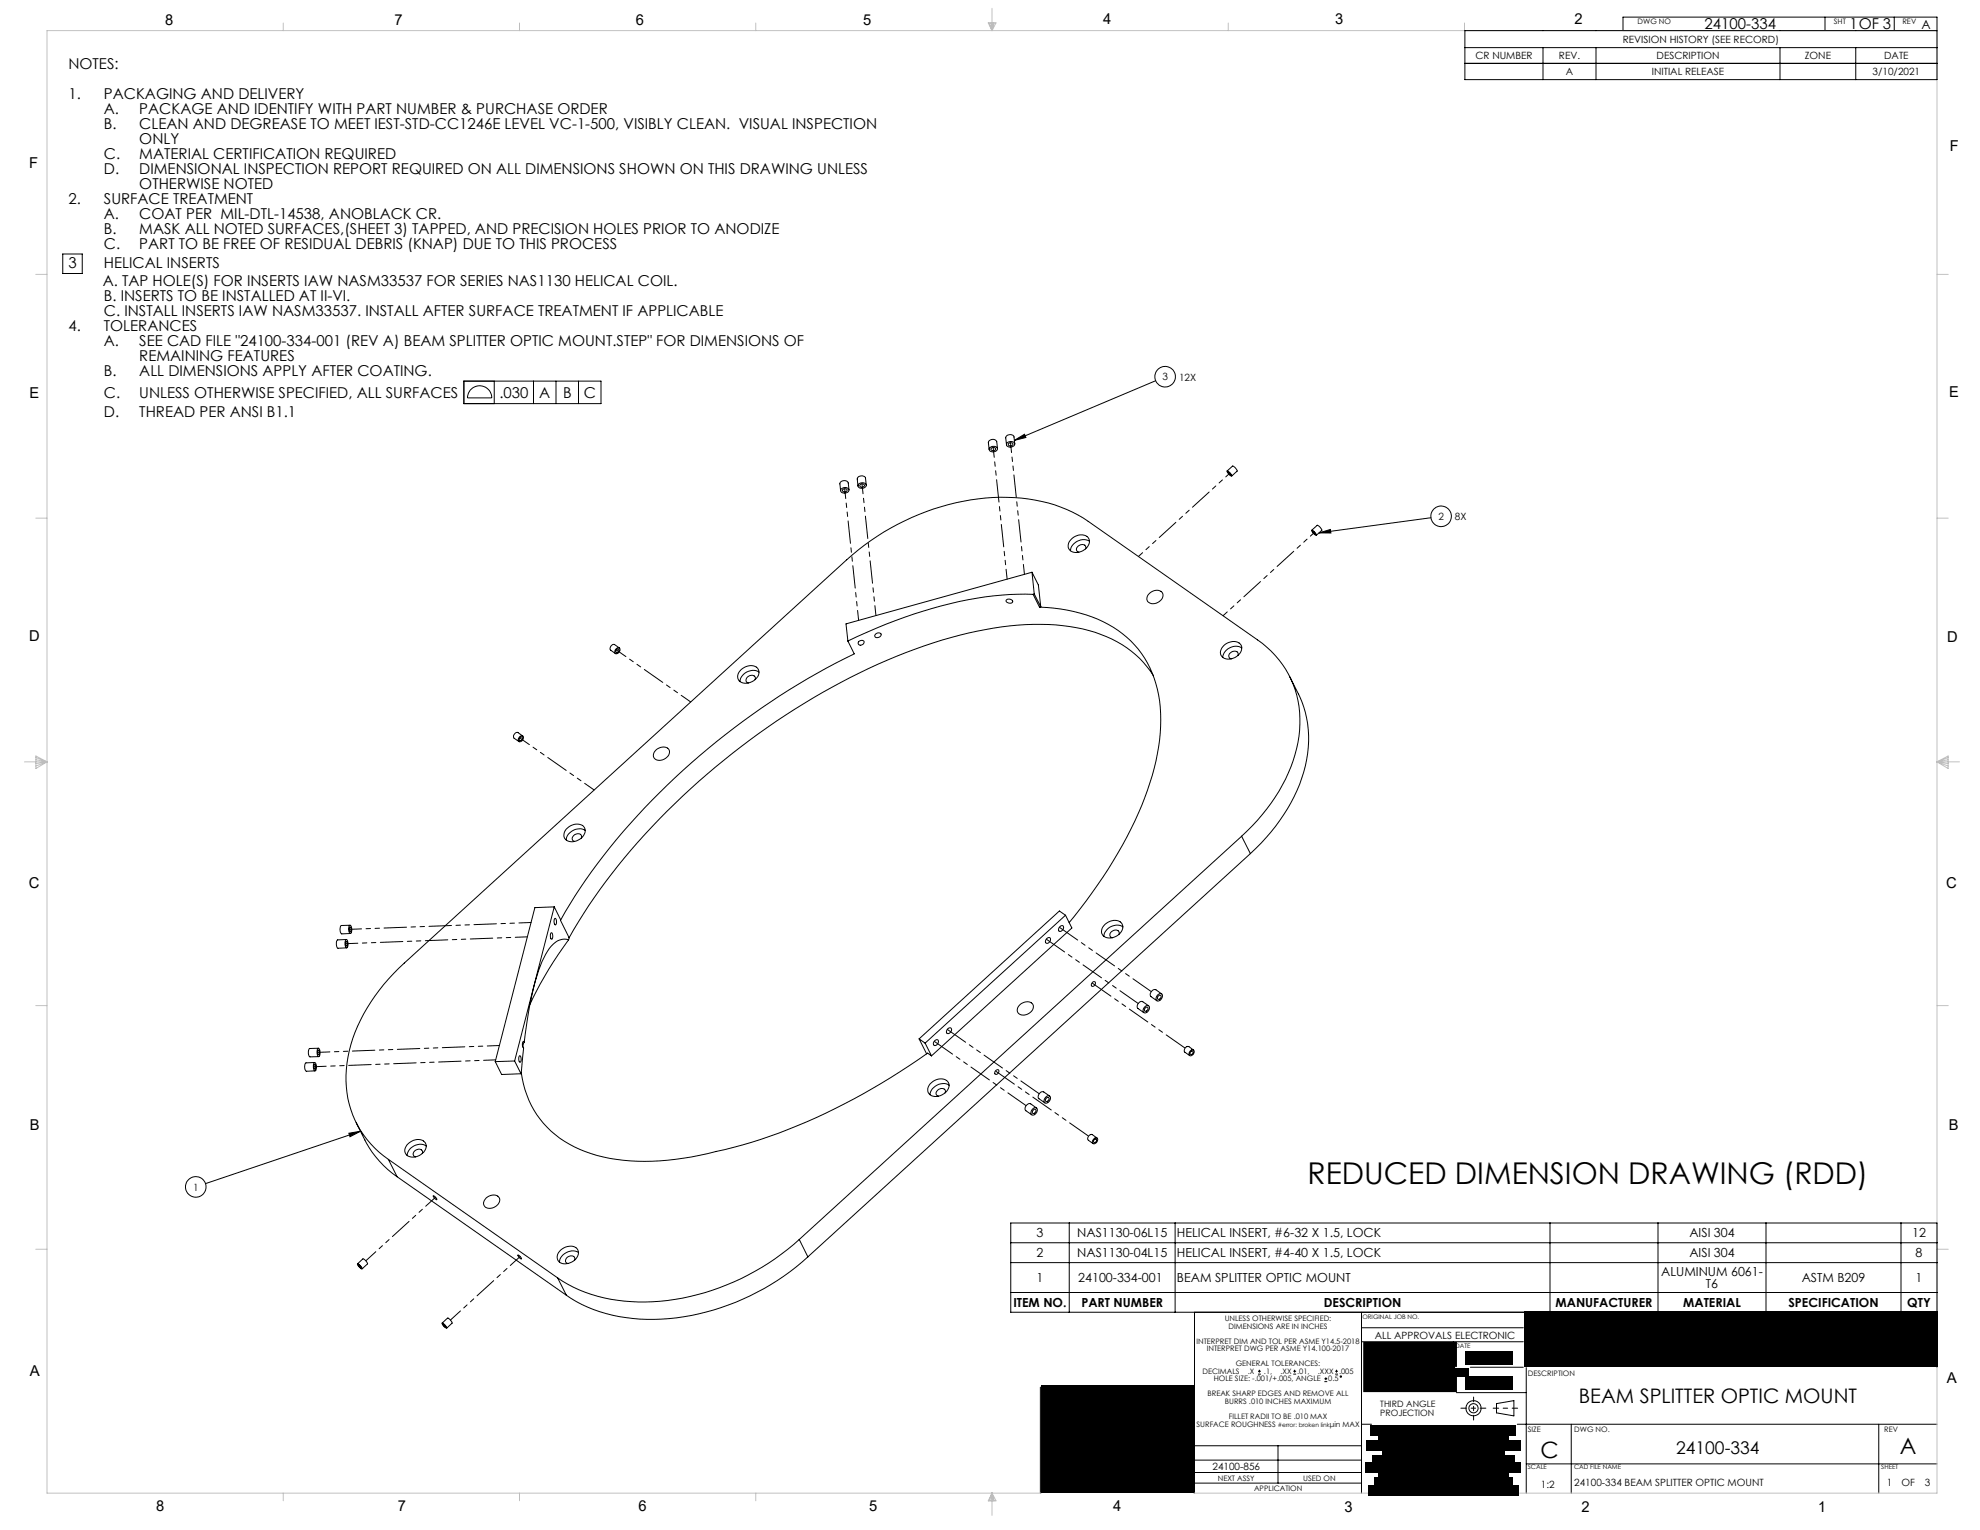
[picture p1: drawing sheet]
<svg xmlns="http://www.w3.org/2000/svg" width="559mm" height="432mm" viewBox="0 0 559 432" stroke-linecap="round" stroke-linejoin="round" font-family="sans-serif">
<g fill="none" stroke="#000" stroke-width=".28">
<path d="M413.4 17.9h133.3M413.4 13.4h133.3M435.5 13.4v9.1M450.4 13.4v9.1M458 8.6v-3.8h88.7v17.7h-133.3v-13.9h133.3M502.4 13.4v9.1M515.1 4.8v3.8M523.7 13.4v9.1M534.6 4.8v3.8M17.7 71.7h5.5v5.5h-5.5zM130.9 107.6h38.7v6.3h-38.7zM130.9 107.6h8.6v6.3h-8.6z"/>
<path d="M132.7 110.1a3.4 3.4 0 0 1 3.8-1 3.4 3.4 0 0 1 2.3 3.2h-6.9l.3-1.3zM150.6 107.6v6.3M156.9 107.6v6.3M163.3 107.6v6.3M326.1 107.5l-39.8 16.8M237.5 137.9a1.28 1.28 0 0 1 2.1 .5 1.29 1.29 0 0 1-1.2 .8 1.29 1.29 0 0 1-1.2-.8zM237.8 138.3a.67 .67 0 0 1 .7-.4 .67 .67 0 0 1 .5 .6 .67 .67 0 0 1-.7 .4 .67 .67 0 0 1-.5-.6zM239.6 138.3l-.2-2a1.29 1.29 0 0 0-1.3-.7 1.29 1.29 0 0 0-1.1 1l.2 1.9M242.4 136.6a1.29 1.29 0 0 1 2.1 .4 1.26 1.26 0 0 1-1.2 .8 1.26 1.26 0 0 1-1.2-.8zM242.8 136.7a.57 .57 0 0 1 .8-.2 .57 .57 0 0 1 .2 .8l-.9 .1-.3-.3zM244.5 136.9l-.2-2a1.27 1.27 0 0 0-1.3-.6 1.27 1.27 0 0 0-1.1 .9l.2 2M279.4 126.3a1.29 1.29 0 0 1 2.1 .5 1.29 1.29 0 0 1-1.2 .7 1.29 1.29 0 0 1-1.1-.7z"/>
<path d="M279.8 126.5a.58 .58 0 0 1 .8-.2 .58 .58 0 0 1 .2 .7l-.9 .1-.3-.3zM281.5 126.6l-.2-1.9a1.29 1.29 0 0 0-1.3-.7 1.29 1.29 0 0 0-1.1 .9l.3 2M284.3 125a1.29 1.29 0 0 1 2.1 .4 1.24 1.24 0 0 1-1.2 .8 1.24 1.24 0 0 1-1.1-.8zM284.6 125.3a.67 .67 0 0 1 .7-.4 .67 .67 0 0 1 .6 .6 .67 .67 0 0 1-.8 .4 .67 .67 0 0 1-.5-.6zM286.3 124.3l2.8-1.7 .4 .9zM286.4 125.3l-.2-2a1.26 1.26 0 0 0-1.3-.6 1.26 1.26 0 0 0-1.1 .9l.3 1.9M346.3 132.9l1.6-1.4 .8 .5 .4 1-1.5 1.3M346.3 132.9l.4 .2a1.34 1.34 0 0 1 .9 1.3l-.8-.6zM346.6 133.2l.5 .3 .2 .6-.4-.3zM302.5 152a3.2 3.2 0 0 1 4.8 0 3.1 3.1 0 0 1-2.8 3.8 2.15 2.15 0 0 1-2.8-.9 2.15 2.15 0 0 1 .8-2.9zM306.4 154.9a.96 .96 0 0 0-.3-1.1 .96 .96 0 0 0-1.2 0 1.1 1.1 0 0 0-1 .8 1.1 1.1 0 0 0 .5 1.2l.1 .1M307.5 152.8a3.7 3.7 0 0 0-5.4 2.6"/>
<path d="M370.2 149.7l.4 .1a1.5 1.5 0 0 1 .8 1.3l-.7-.5zM370.2 149.6l1.6-1.4 .7 .5 .6 .9-1.6 1.5M370.5 150h.1a.61 .61 0 0 1 .5 .8zM372.3 150.4l3.2-1 .1 1zM403.8 146.1l-31.5 4.3M247.2 178.9a.73 .73 0 0 1 1-.3 .73 .73 0 0 1 .3 1 .86 .86 0 0 1-.9 .4 .86 .86 0 0 1-.7-.7zM284.1 169.3a1.02 1.02 0 0 1 1.6 .7 1.1 1.1 0 0 1-1.7-.6zM291.3 161.5l1.8 3.6 .6 6.1M291.3 161.5l-52.5 14.6 .5 4.8M291.3 161.5l.6 6.1M291.6 167.7a100.8 100.8 0 0 0-38.9 7.5l-5.3 2.1-8.1 3.6M291.6 167.7l1.8 3.6"/>
<path d="M291.9 167.6l-.3 .1M291.9 167.6l1.8 3.6M293.4 171.3a39.2 39.2 0 0 1 24.6 8.5 29.8 29.8 0 0 1 9.6 23.3 69.5 69.5 0 0 1-8.4 30.9 140.6 140.6 0 0 1-17.5 26.4M293.7 171.2l-.3 .1M324.1 167.7a2.55 2.55 0 0 1 4-.3 2.54 2.54 0 0 1-1.4 2.7 2.54 2.54 0 0 1-2.9-.6l-.1-.7zM173.8 183.2a.69 .69 0 0 1 1.1-.3 .69 .69 0 0 1-.2 1.2 .64 .64 0 0 1-.9 .4 .64 .64 0 0 1-.2-1zM174.8 182.9l-1.3-1a1.06 1.06 0 0 0-1.1 .5 1.06 1.06 0 0 0 0 1.1l1.3 .9M209.2 188.9a3.2 3.2 0 0 1 4.8 0 3 3 0 0 1-2.8 3.9 2.13 2.13 0 0 1-2.3-.4 2.13 2.13 0 0 1-.6-2.2zM213.1 191.8a1.05 1.05 0 0 0-.5-1.2 1.05 1.05 0 0 0-1.3 .3 .99 .99 0 0 0-.8 .9 .99 .99 0 0 0 .7 1M214.2 189.7a3.7 3.7 0 0 0-5.4 2.7M239.3 180.9l1.8 3.6a204.6 204.6 0 0 0-74.2 61.6l-4.7 6.8-4 6.9M242.3 181.1a.81 .81 0 0 1 .9-.5 .81 .81 0 0 1 .6 .8 .79 .79 0 0 1-.9 .7 .79 .79 0 0 1-.6-1z"/>
<path d="M325.4 190.6a29.8 29.8 0 0 0-18.1-12.7 68.1 68.1 0 0 0-31.6 .3 162 162 0 0 0-53.9 23.6 199.6 199.6 0 0 0-55.7 53.8l-5.5 9.1M345.4 182.1a3.1 3.1 0 0 1 5 .3 3.5 3.5 0 0 1-1.9 3.2 3.5 3.5 0 0 1-3.6-.3 2.23 2.23 0 0 1 .5-3.2zM349.4 185a.97 .97 0 0 0-.4-1.2 .97 .97 0 0 0-1.2 .1 1.1 1.1 0 0 0-.9 .8 1.1 1.1 0 0 0 .5 1.2h.1M350.4 182.8a3.7 3.7 0 0 0-5.3 2.8M364 191a44.6 44.6 0 0 1 4.4 10.1 35.6 35.6 0 0 1-5 27.1 57.1 57.1 0 0 1-10.5 12.7M146.7 207.9a.6 .6 0 0 1 .9-.1 .6 .6 0 0 1 0 .9 .67 .67 0 0 1-.7 .7 .67 .67 0 0 1-.6-.8zM147.5 207.7l-1.3-.9a1.08 1.08 0 0 0-1 .4 1.08 1.08 0 0 0-.1 1.2l1.3 .9M185.2 211.6a2.42 2.42 0 0 1 3.6 .1 2.61 2.61 0 0 1-1.3 2.5 2.61 2.61 0 0 1-2.8-.2l-.3-.6 .1-.7zM159.8 234a3.6 3.6 0 0 1 4.9-.7 2.59 2.59 0 0 1-1.5 3.8 2.68 2.68 0 0 1-4-1l.1-1.2zM164 236.5a.95 .95 0 0 0-.2-1.1 .95 .95 0 0 0-1.2 0 1.1 1.1 0 0 0-1 .8 1.1 1.1 0 0 0 .5 1.3h.1M165.2 234.4a3.6 3.6 0 0 0-5.4 2.7M350.4 236a48.4 48.4 0 0 0 16.2-28.2 27.7 27.7 0 0 0-11.7-27.2l-47.8-33.5a44.2 44.2 0 0 0-28.9-6.6 68.5 68.5 0 0 0-39.2 17.5l-124.9 113.8a49.2 49.2 0 0 0-15.9 26.5 27.7 27.7 0 0 0 11.4 28.9"/>
<path d="M350.4 236l-124.8 113.8M350.4 236l2.5 4.9M156.4 255.9l1.8 3.9M156.4 255.9l-5.4 .3-11.2 43.4M156.4 255.9l-11.2 43.5M156.5 259.3l.1-.1a1.35 1.35 0 0 1 .1 1.9 1.62 1.62 0 0 1-.2-1.8zM158.2 259.8l2.4 4.9M300.7 258.3l1.8 3.6-39.6 36.1M300.7 258.3l-39.6 36.1M300.7 258.3l-1.7-1.2-39.6 36.1M352.9 240.9l-124.9 113.8M97.6 265.2a1.04 1.04 0 0 1 .6 1.5l-.2 .7a1.02 1.02 0 0 1-.6-1.5z"/>
<path d="M97.6 265.8l.1-.1a.89 .89 0 0 1 .1 1.3zM97.8 265.1l-2.5 .2a1.86 1.86 0 0 0 .1 2.3l2.4-.1M98.6 261.2l.2-.1a1.62 1.62 0 0 1 0 2.4 2.26 2.26 0 0 1-.2-2.3zM98.7 261.6a.89 .89 0 0 1 .1 1.4l-.2-.5zM98.8 261.1l-2.5 .1a1.81 1.81 0 0 0 .1 2.4l2.5-.1M155.5 263.3l.1-.1a1.31 1.31 0 0 1 .1 1.9 1.54 1.54 0 0 1-.2-1.8zM160.5 265.2a4.9 4.9 0 0 0-5.5 2.5 37.7 37.7 0 0 0-5.1 14l-1.9 12.4M160.5 265.2a103.8 103.8 0 0 0-10.9 18.3M160.6 264.7l-.1 .5M295.5 264.8a.61 .61 0 0 1 .9 0 .61 .61 0 0 1-.1 .9l-.2 .2a.59 .59 0 0 1-.9 .3 .59 .59 0 0 1 0-.9zM299.2 261.4a.59 .59 0 0 1 .9 0 .59 .59 0 0 1-.1 .9l-.2 .3a.59 .59 0 0 1-.9 .2 .59 .59 0 0 1-.1-.9zM308.3 277.3a.51 .51 0 0 1 .7-.2 .51 .51 0 0 1 .1 .8l-.2 .2a.5 .5 0 0 1-.8 .2 .5 .5 0 0 1 0-.8z"/>
<path d="M311.9 260.8a3.2 3.2 0 0 1 4.8 0 3.1 3.1 0 0 1-2.8 3.9 2.13 2.13 0 0 1-2.3-.4 2.13 2.13 0 0 1-.6-2.2zM315.8 263.7a.96 .96 0 0 0-.3-1.1 .96 .96 0 0 0-1.2 0 1.08 1.08 0 0 0-1.1 .9 1.08 1.08 0 0 0 .7 1.2M316.9 261.6a3.7 3.7 0 0 0-5.4 2.7M88.7 300l.1-.1a1.62 1.62 0 0 1 0 2.3 2.16 2.16 0 0 1-.1-2.2zM88.8 299.9l-2.4 .1a1.81 1.81 0 0 0 .1 2.3l2.4-.1M89.7 295.9l.1-.1a1.77 1.77 0 0 1 .2 2.4 2.03 2.03 0 0 1-.3-2.3zM89.8 296.4a.84 .84 0 0 1 .1 1.3l-.3-.8zM89.9 295.8l-2.5 .1a1.86 1.86 0 0 0 .1 2.4l2.5-.1M139.8 299.6l1.8 3.6 5.4-.2M145.2 299.4l-5.4 .2M145.2 299.4l1.8 3.6M146.5 298.1l.1-.1a1.35 1.35 0 0 1 .2 1.8 1.62 1.62 0 0 1-.3-1.7z"/>
<path d="M148 294.1l-.2-.2a1.23 1.23 0 0 0 0 1.9l-.7 7M148 294.1l-.4 1.4M259.4 293.2l2.1 4.2M259.4 293.2l1.7 1.2M261.1 294.4l1.8 3.6M262.9 298l-1.1-.8a170.8 170.8 0 0 1-57.3 27.2 81.8 81.8 0 0 1-28.6 3 33.7 33.7 0 0 1-22.5-10.4 27 27 0 0 1-6.3-14.2M263.7 293.8a.64 .64 0 0 1 1-.3 .64 .64 0 0 1 0 1 .69 .69 0 0 1-1.1 .5 .69 .69 0 0 1 .1-1.2zM267.4 290.5a.64 .64 0 0 1 1-.4 .64 .64 0 0 1 0 1.1l-.2 .2a.59 .59 0 0 1-.9 .2 .59 .59 0 0 1-.1-.9zM287.9 283.5a2.42 2.42 0 0 1 3.6 .1 2.61 2.61 0 0 1-1.3 2.5 2.61 2.61 0 0 1-2.8-.2l-.3-.6 .1-.7zM323.1 284.1a.74 .74 0 0 1 1.1-.2 .74 .74 0 0 1 .1 1.1 .87 .87 0 0 1-.8 .8 .87 .87 0 0 1-.9-.5zM323.2 284.5l.4-.3a.62 .62 0 0 1 .4 .8 .62 .62 0 0 1-.8 .4l-.2-.5zM324.2 283.8l-1.7-1.1a1.28 1.28 0 0 0-1.3 .5 1.28 1.28 0 0 0 0 1.4l1.6 1.2"/>
<path d="M326.8 280.7a.74 .74 0 0 1 1.1-.2 .74 .74 0 0 1 0 1.1 .87 .87 0 0 1-.7 .9 .87 .87 0 0 1-1-.6zM326.9 281.1l.4-.3a.58 .58 0 0 1 .2 .9 .58 .58 0 0 1-.9 .1zM327.8 280.5l-1.6-1.2a1.31 1.31 0 0 0-1.3 .6 1.31 1.31 0 0 0-.1 1.4l1.7 1.1M335.9 296.7a.64 .64 0 0 1 1-.4 .64 .64 0 0 1 0 1.1l-.2 .2a.64 .64 0 0 1-.9 .3 .64 .64 0 0 1-.1-1zM336 296.9l.3-.2a.48 .48 0 0 1 .5 .4 .48 .48 0 0 1-.5 .5l-.4-.1zM336.8 296.3l-1.3-.9a1.07 1.07 0 0 0-1.1 .4 1.07 1.07 0 0 0 0 1.2l1.3 .9M88.8 300.4a.89 .89 0 0 1 .1 1.3l-.3-.5zM98.5 319.8l3.2-.5-2.9 1.5zM100.5 316.8a44.3 44.3 0 0 0 5.5 9.7l3.4 3.6 2.7 2M101.7 319.3l-43.7 14.7M147.1 302.8l-.1 .2M262.5 305.9a3.4 3.4 0 0 1 5.2-.4 3.1 3.1 0 0 1-2.8 3.9 2.12 2.12 0 0 1-2.7-.7 2.12 2.12 0 0 1 .3-2.8z"/>
<path d="M266.7 308.4a1.06 1.06 0 0 0-.5-1.2 1.06 1.06 0 0 0-1.3 .2 .99 .99 0 0 0-.7 1 .99 .99 0 0 0 .7 1M267.9 306.3a3.7 3.7 0 0 0-5.4 2.7M281 302.2a.51 .51 0 0 1 .8-.3 .51 .51 0 0 1 0 .8 .59 .59 0 0 1-.9 .5 .59 .59 0 0 1 .1-1zM291.5 312.9a.74 .74 0 0 1 1.1-.2 .74 .74 0 0 1 0 1.1 .87 .87 0 0 1-.7 .9 .87 .87 0 0 1-1-.6zM291.6 313.3l.4-.2a.58 .58 0 0 1 .2 .8 .58 .58 0 0 1-.9 .1zM292.5 312.7l-1.6-1.2a1.3 1.3 0 0 0-1.3 .6 1.3 1.3 0 0 0-.1 1.4l1.7 1.1M295.2 309.6a.74 .74 0 0 1 1.1-.2 .74 .74 0 0 1 0 1.1 .87 .87 0 0 1-.7 .8 .87 .87 0 0 1-1-.6zM295.3 310l.4-.3a.62 .62 0 0 1 .3 .8 .62 .62 0 0 1-.8 .4l-.2-.5zM296.2 309.3l-1.6-1.1a1.28 1.28 0 0 0-1.3 .5 1.28 1.28 0 0 0-.1 1.4l1.7 1.2M109.6 327.2l47.8 33.4M109.6 327.2l2.5 4.9M112.1 332.1l47.7 33.4"/>
<path d="M115.3 322.7a3.2 3.2 0 0 1 4.8-.1 3.3 3.3 0 0 1-3.8 4 1.98 1.98 0 0 1-2-1.3 1.98 1.98 0 0 1 .6-2.2zM119.2 325.5a1.05 1.05 0 0 0-.6-1.2 1.05 1.05 0 0 0-1.3 .3 .99 .99 0 0 0-.7 .9 .99 .99 0 0 0 .7 1M120.3 323.4a3.7 3.7 0 0 0-5.4 2.7M122.3 337.5h.1a1.11 1.11 0 0 1 .8 1.1l-.5-.3zM137.2 338.1a2.32 2.32 0 0 1 3.8 .3 2.7 2.7 0 0 1-4.2 2.1l-.3-1zM308.9 321.3a.6 .6 0 0 1 .8 0 .6 .6 0 0 1-.1 .9l-.1 .2a.63 .63 0 0 1-1 .3 .63 .63 0 0 1 0-1zM308.9 321.6l.2-.1a.48 .48 0 0 1 .4 .5 .48 .48 0 0 1-.5 .4h-.3l-.1-.3zM309.6 321.2l-1.3-1a1.06 1.06 0 0 0-1.1 .5 1.06 1.06 0 0 0 0 1.1l1.3 1M100.9 356.7l1.5-1.4 .9 .5 .5 .8-1.6 1.5M100.9 356.7l.4 .1a1.25 1.25 0 0 1 .8 1.3l-.7-.6zM101.1 357h.2a.52 .52 0 0 1 .5 .8zM146.2 354.2h.1a1.11 1.11 0 0 1 .8 1.1l-.5-.3z"/>
<path d="M158.3 352.8a3.3 3.3 0 0 1 4.8-.1 3.2 3.2 0 0 1-3.3 4 2.1 2.1 0 0 1-2.5-1.3 2.1 2.1 0 0 1 1-2.6zM162.2 355.7a1.06 1.06 0 0 0-.5-1.3 1.06 1.06 0 0 0-1.4 .3 .99 .99 0 0 0-.7 .9 .99 .99 0 0 0 .7 1M163.3 353.5a3.7 3.7 0 0 0-5.4 2.7M225.6 349.8a66.9 66.9 0 0 1-47.4 17.5 39.9 39.9 0 0 1-20.8-6.7M225.6 349.8l2.4 4.9M228 354.7a67.1 67.1 0 0 1-47.4 17.6 40.1 40.1 0 0 1-20.8-6.8M285.3 345.2h261.4v25.1h-261.4zM285.3 350.7h261.4M285.3 356.3h261.4M301.8 345.2v25.1M331.6 345.2v25.1M437.4 345.2v25.1"/>
<path d="M467.9 345.2v25.1M498.4 345.2v25.1M536.5 345.2v25.1M124.8 373.4l.4 .2a1.19 1.19 0 0 1 .8 1.2l-.8-.5zM124.8 373.4l1.5-1.4 .8 .6 .5 .8-1.5 1.4M125 373.7h.2a.51 .51 0 0 1 .5 .3 .51 .51 0 0 1 0 .5zM157.4 360.6l2.4 4.9M285.3 364.8h261.4M337.1 370.3v51.1M384.2 374.7h45.7M384.2 370.3v51.1M384.2 378.7h45.7"/>
<path d="M410.2 378.7v.2M293.6 391.5v29.9M336.8 391.5h.3M355 387.8h.8M355 387h.8M355.4 386.6v.8M365 387.8h.8M365 387h.8M365.4 386.6v.8M373.8 389.9h.8M373.8 389.1h.8M374.2 388.7v.8"/>
<path d="M376.8 387.8h.8M376.8 387h.8M377.2 386.6v.8M411 393h19.7M415 385.9h14.9M422.3 396.1l4.9-.8v4.3l-4.9-.9zM430.7 386v35.4M546.6 385.9h.1M336.8 415.6h47.4M337.1 418.6h47.1M337.1 408h47.1M337.1 412.1h47.1"/>
<path d="M360.7 408v10.6M384.2 402h2.9M428.2 402h118.5M430.7 413.1h116M443.4 402v19.4M530.2 402v19.4"/>
<circle cx="328.8" cy="106.3" r="2.91"/>
<circle cx="406.7" cy="145.7" r="2.91"/>
<circle cx="174.2" cy="183.7" r=".48"/>
<circle cx="147" cy="208.5" r=".49"/>
<circle cx="55.3" cy="335" r="2.89"/>
<circle cx="378.4" cy="388.5" r=".21"/>
<circle cx="415.9" cy="397.4" r="1.29"/>
<circle cx="415.9" cy="397.4" r="2.14"/>
</g>
<path d="M419.3 397.4h-7" fill="none" stroke="#000" stroke-width=".28" stroke-dasharray="15.2 1.3 1.3 1.3" stroke-dashoffset="13.6"/>
<path d="M415.9 394.3v6.5" fill="none" stroke="#000" stroke-width=".28" stroke-dasharray="15.2 1.3 1.3 1.3" stroke-dashoffset="13.9"/>
<path d="M428.3 397.4h-6.9" fill="none" stroke="#000" stroke-width=".28" stroke-dasharray="15.2 1.3 1.3 1.3" stroke-dashoffset="13.7"/>
<g fill="none" stroke="#c0c0c0" stroke-width=".28">
<path d="M79.9 6.5v2.1M146.6 6.5v2.1M213.3 6.5v2.1M278.9 6.5h2.2l-1.1 2.1zM279.1 6.5l.9 2.1M279.6 6.5l.4 2.1M280 2.4v6.2M280.3 6.5l-.3 2.1M280.6 6.5l-.6 2.1M346.6 6.5v2.1M413.3 6.5v2.1M10.1 77.4h3.2"/>
<path d="M546.7 77.4h3.1M10.1 146.2h3.2M546.7 146.2h3.1M6.9 215h6.4M10.1 213.4l3.2 1.6-3.2 1.9zM10.1 213.8l3.2 1.2M10.1 214.4l3.2 .6M13.3 215l-3.2 1.2M13.3 215l-3.2 .5M546.7 215h6.3M546.7 215l3.1 .5M546.7 215l3.1 1.2"/>
<path d="M546.7 215l3.1-1.6v3.5zM549.8 214.4l-3.1 .6M549.8 213.8l-3.1 1.2M10.1 283.8h3.2M546.7 283.8h3.1M10.1 352.6h3.2M546.7 352.6h3.1M79.9 421.4v2.1M146.6 421.4v2.1M213.3 421.4v2.1M280 421.4v6.3M280 421.4l1.1 2.2h-2.2z"/>
<path d="M280 421.4l.6 2.2M280 421.4l-.9 2.2M280 421.4l-.4 2.2M280 421.4l.3 2.2M293.8 421.4h-280.5v-412.8h533.4v412.8h-117.8M336.8 421.4h49.6"/>
</g>
<g fill="#000">
<path d="M384.7 378.7h26.5v7.1h-.5v2.4h.5v4.7h-26.5zM410.3 386.1h4.3v2.4h-4.3zM413.5 388.5h13.4v3.9h-13.4zM413.5 381.3h13.4v3.9h-13.4zM430.1 370.2h116.7v15.6h-116.7zM385.3 412.7h44v2.9h-44zM385.5 406.4h43.6v2.9h-43.6zM386.7 402.1h41.2v2.9h-41.2zM387.2 410.6h40.2v2.9h-40.2zM387.7 416.9h39.2v2.9h-39.2zM388.8 414.8h36.9v2.9h-36.9zM388.8 404.2h36.9v2.9h-36.9z"/>
<path d="M390 408.5h34.6v2.9h-34.6zM294 391h43v30.2h-43zM386.1 419.1h42.4v2.9h-42.4z"/>
<path d="M286.3 124.3l2.8-1.7 .4 .9zM372.3 150.4l3.2-1 .1 1zM98.5 319.8l3.2-.5-2.9 1.5z"/>
</g>
<path d="M148.8 264.4l-51.2 1.9M149.9 260.3l-51.3 2M139.9 299.1l-51.3 2M140.9 295.1l-51.2 1.9" fill="none" stroke="#000" stroke-width=".28" stroke-dasharray="6.3 1.3 1.3 1.3 1.3 1.3" stroke-dashoffset="2.9"/>
<path d="M194.9 198.1l-20.9-14.7M167.7 223l-21-14.7" fill="none" stroke="#000" stroke-width=".28" stroke-dasharray="6.3 1.3 1.3 1.3 1.3 1.3" stroke-dashoffset="3.1"/>
<path d="M242.3 175.1l-3.9-37.2M247.2 173.7l-3.9-37.1M284.2 163.4l-3.9-37.1M289.1 162.1l-3.9-37.2" fill="none" stroke="#000" stroke-width=".28" stroke-dasharray="6.3 1.3 1.3 1.3 1.3 1.3" stroke-dashoffset="3.5"/>
<path d="M321.3 157l25.8-23.5M345.2 173.8l25.8-23.6" fill="none" stroke="#000" stroke-width=".28" stroke-dasharray="6.3 1.3 1.3 1.3 1.3 1.3" stroke-dashoffset="4.8"/>
<path d="M295.3 265.1l25.9 18.1M299 261.7l25.9 18.2M263.7 293.9l25.9 18.1M267.4 290.5l25.9 18.2" fill="none" stroke="#000" stroke-width=".28" stroke-dasharray="6.3 1.3 1.3 1.3 1.3 1.3"/>
<path d="M308.2 277.4l26.3 18.4M280.9 302.2l26.3 18.4" fill="none" stroke="#000" stroke-width=".28" stroke-dasharray="6.3 1.3 1.3 1.3 1.3 1.3" stroke-dashoffset="-.2"/>
<path d="M122.9 337.9l-19.6 17.9M146.8 354.6l-19.7 17.9" fill="none" stroke="#000" stroke-width=".28" stroke-dasharray="6.3 1.3 1.3 1.3 1.3 1.3" stroke-dashoffset="2.6"/>
<text font-size="8.5" x="369" y="334.3">REDUCED DIMENSION DRAWING (RDD)</text>
<g font-size="6.3">
<text x="434.7" y="411.3">C</text>
<text x="536.2" y="410.2">A</text>
</g>
<text font-size="5.6" x="445.6" y="396">BEAM SPLITTER OPTIC MOUNT</text>
<text font-size="4.9" x="473.1" y="410.2">24100-334</text>
<g font-size="4.2">
<text x="46.6" y="6.9">8</text>
<text x="111.3" y="6.9">7</text>
<text x="179.5" y="6.9">6</text>
<text x="243.6" y="7">5</text>
<text x="311.3" y="6.8">4</text>
<text x="376.8" y="6.9">3</text>
<text x="444.3" y="6.9">2</text>
<text x="481.1" y="8.3">24100-334</text>
<text x="522" y="8.3">1OF 3</text>
<text x="19.3" y="19.6">NOTES:</text>
<text x="19.3" y="28.1">1.</text>
<text x="29.3" y="28.1">PACKAGING AND DELIVERY</text>
<text x="29.3" y="32.3">A.</text>
<text x="39.3" y="32.3">PACKAGE AND IDENTIFY WITH PART NUMBER &amp; PURCHASE ORDER</text>
<text x="29.3" y="36.5">B.</text>
<text x="39.3" y="36.5">CLEAN AND DEGREASE TO MEET IEST-STD-CC1246E LEVEL VC-1-500, VISIBLY CLEAN. VISUAL INSPECTION</text>
<text x="39.3" y="40.8">ONLY</text>
<text x="8.2" y="47.4">F</text>
<text x="29.3" y="45">C.</text>
<text x="39.3" y="45">MATERIAL CERTIFICATION REQUIRED</text>
<text x="550.3" y="42.6">F</text>
<text x="29.3" y="49.2">D.</text>
<text x="39.3" y="49.2">DIMENSIONAL INSPECTION REPORT REQUIRED ON ALL DIMENSIONS SHOWN ON THIS DRAWING UNLESS</text>
<text x="39.3" y="53.5">OTHERWISE NOTED</text>
<text x="19.3" y="57.7">2.</text>
<text x="29.3" y="57.7">SURFACE TREATMENT</text>
<text x="29.3" y="61.9">A.</text>
<text x="39.3" y="61.9">COAT PER MIL-DTL-14538, ANOBLACK CR.</text>
<text x="29.3" y="66.2">B.</text>
<text x="29.3" y="70.4">C.</text>
<text x="39.3" y="66.2">MASK ALL NOTED SURFACES,(SHEET 3) TAPPED, AND PRECISION HOLES PRIOR TO ANODIZE</text>
<text x="39.3" y="70.4">PART TO BE FREE OF RESIDUAL DEBRIS (KNAP) DUE TO THIS PROCESS</text>
<text x="19.3" y="75.6">3</text>
<text x="29.3" y="75.6">HELICAL INSERTS</text>
<text x="29" y="80.8">A. TAP HOLE(S) FOR INSERTS IAW NASM33537 FOR SERIES NAS1130 HELICAL COIL.</text>
<text x="29.3" y="85">B. INSERTS TO BE INSTALLED AT II-VI.</text>
<text x="29.3" y="89.3">C. INSTALL INSERTS IAW NASM33537. INSTALL AFTER SURFACE TREATMENT IF APPLICABLE</text>
<text x="19.3" y="93.5">4.</text>
<text x="29.3" y="93.5">TOLERANCES</text>
<text x="29.3" y="97.7">A.</text>
<text x="39.3" y="97.7">SEE CAD FILE &quot;24100-334-001 (REV A) BEAM SPLITTER OPTIC MOUNT.STEP&quot; FOR DIMENSIONS OF</text>
<text x="39.3" y="102">REMAINING FEATURES</text>
<text x="29.3" y="106.2">B.</text>
<text x="39.3" y="106.2">ALL DIMENSIONS APPLY AFTER COATING.</text>
<text x="8.4" y="112.3">E</text>
<text x="29.3" y="112.3">C.</text>
<text x="39.3" y="112.3">UNLESS OTHERWISE SPECIFIED, ALL SURFACES</text>
<text x="140.9" y="112.3">.030</text>
<text x="152.2" y="112.3">A</text>
<text x="158.9" y="112.3">B</text>
<text x="164.7" y="112.3">C</text>
<text x="550.1" y="112">E</text>
<text x="29.3" y="117.6">D.</text>
<text x="39.3" y="117.6">THREAD PER ANSI B1.1</text>
<text x="8.2" y="181">D</text>
<text x="549.6" y="181.2">D</text>
<text x="8.2" y="250.5">C</text>
<text x="549.2" y="250.7">C</text>
<text x="8.4" y="318.8">B</text>
<text x="550" y="319">B</text>
<text x="8.4" y="388.4">A</text>
<text x="549.4" y="390.2">A</text>
<text x="44.1" y="426.6">8</text>
<text x="112.2" y="426.6">7</text>
<text x="180.2" y="426.6">6</text>
<text x="245.3" y="426.6">5</text>
<text x="314.1" y="426.6">4</text>
<text x="379.5" y="426.7">3</text>
<text x="446.4" y="426.7">2</text>
<text x="513.1" y="426.7">1</text>
</g>
<g font-size="3.5">
<text x="542.3" y="8.2">A</text>
<text x="292.5" y="349.2">3</text>
<text x="304" y="349.2">NAS1130-06L15</text>
<text x="332.2" y="349.2">HELICAL INSERT, #6-32 X 1.5, LOCK</text>
<text x="476.8" y="349.2">AISI 304</text>
<text x="539.6" y="349.2">12</text>
<text x="292.5" y="354.8">2</text>
<text x="304" y="354.8">NAS1130-04L15</text>
<text x="332.2" y="354.8">HELICAL INSERT, #4-40 X 1.5, LOCK</text>
<text x="476.8" y="354.8">AISI 304</text>
<text x="540.6" y="354.8">8</text>
<text x="292.5" y="361.8">1</text>
<text x="304.3" y="361.8">24100-334-001</text>
<text x="332.2" y="361.8">BEAM SPLITTER OPTIC MOUNT</text>
<text x="468.8" y="360.1">ALUMINUM 6061-</text>
<text x="481.5" y="363.6">T6</text>
<text x="508.5" y="361.8">ASTM B209</text>
<text x="540.6" y="361.8">1</text>
<text x="286" y="368.9">ITEM NO.</text>
<text x="305.2" y="368.9">PART NUMBER</text>
<text x="373.6" y="368.9">DESCRIPTION</text>
<text x="439" y="368.9">MANUFACTURER</text>
<text x="475" y="368.9">MATERIAL</text>
<text x="504.7" y="368.9">SPECIFICATION</text>
<text x="538.3" y="368.9">QTY</text>
</g>
<g font-size="2.8">
<text x="416.4" y="16.7">CR NUMBER</text>
<text x="440" y="16.7">REV.</text>
<text x="458" y="12.1">REVISION HISTORY (SEE RECORD)</text>
<text x="467.5" y="16.7">DESCRIPTION</text>
<text x="509.3" y="16.7">ZONE</text>
<text x="531.8" y="16.7">DATE</text>
<text x="441.9" y="21.2">A</text>
<text x="466.2" y="21.2">INITIAL RELEASE</text>
<text x="528.5" y="21.2">3/10/2021</text>
<text x="328.1" y="107.4">3</text>
<text x="332.7" y="107.4">12X</text>
<text x="405.9" y="146.8">2</text>
<text x="410.6" y="146.8">8X</text>
<text x="54.5" y="336">1</text>
<text x="388" y="377.8">ALL APPROVALS ELECTRONIC</text>
<text x="342.2" y="414.8">24100-856</text>
<text x="434.9" y="419.9">1:2</text>
<text x="444.3" y="419.5">24100-334 BEAM SPLITTER OPTIC MOUNT</text>
<text x="532.5" y="419.4">1</text>
<text x="536.6" y="419.4">OF</text>
<text x="543.3" y="419.4">3</text>
</g>
<g font-size="2.5">
<text x="389.5" y="397">THIRD ANGLE</text>
<text x="389.5" y="399.5">PROJECTION</text>
</g>
<g font-size="2.1">
<text x="462.2" y="6.6">DWG NO</text>
<text x="517.6" y="6.6">SHT</text>
<text x="536.9" y="6.6">REV</text>
<text x="345.6" y="373">UNLESS OTHERWISE SPECIFIED:</text>
<text x="346.7" y="375.1">DIMENSIONS ARE IN INCHES</text>
<text x="337.7" y="379.3">INTERPRET DIM AND TOL PER ASME Y14.5-2018</text>
<text x="340.6" y="381.4">INTERPRET DWG PER ASME Y14.100-2017</text>
<text x="339.4" y="387.8">DECIMALS</text>
<text x="342.6" y="389.9">HOLE SIZE: -.001/+.005, ANGLE</text>
<text x="348.8" y="385.7">GENERAL TOLERANCES:</text>
<text x="352.2" y="387.8">.X</text>
<text x="356.7" y="387.8">.1,</text>
<text x="361.4" y="387.8">.XX</text>
<text x="366.1" y="387.8">.01,</text>
<text x="371.9" y="387.8">.XXX</text>
<text x="374.9" y="389.9">0.5</text>
<text x="377.9" y="387.8">.005</text>
<text x="431.2" y="388.4">DESCRIPTION</text>
<text x="340.8" y="394.1">BREAK SHARP EDGES AND REMOVE ALL</text>
<text x="345.7" y="396.2">BURRS .010 INCHES MAXIMUM</text>
<text x="346.8" y="400.5">FILLET RADII TO BE .010 MAX</text>
<text x="337.7" y="402.8">SURFACE ROUGHNESS</text>
<text x="375.3" y="402.8">μin MAX</text>
<text x="431.2" y="404.1">SIZE</text>
<text x="444.3" y="404.1">DWG NO.</text>
<text x="531.8" y="404.1">REV</text>
<text x="343.7" y="417.8">NEXT ASSY</text>
<text x="367.8" y="417.8">USED ON</text>
<text x="353.9" y="420.7">APPLICATION</text>
</g>
<g font-size="1.8">
<text x="384.5" y="372.2">ORIGINAL JOB NO.</text>
<text x="410.7" y="380.4">DATE</text>
<text x="431.2" y="414.7">SCALE</text>
<text x="444.3" y="414.7">CAD FILE NAME</text>
<text x="530.9" y="414.7">SHEET</text>
</g>
<text font-size="1.7" x="360.6" y="402.8">#error: broken link</text>
</svg>
